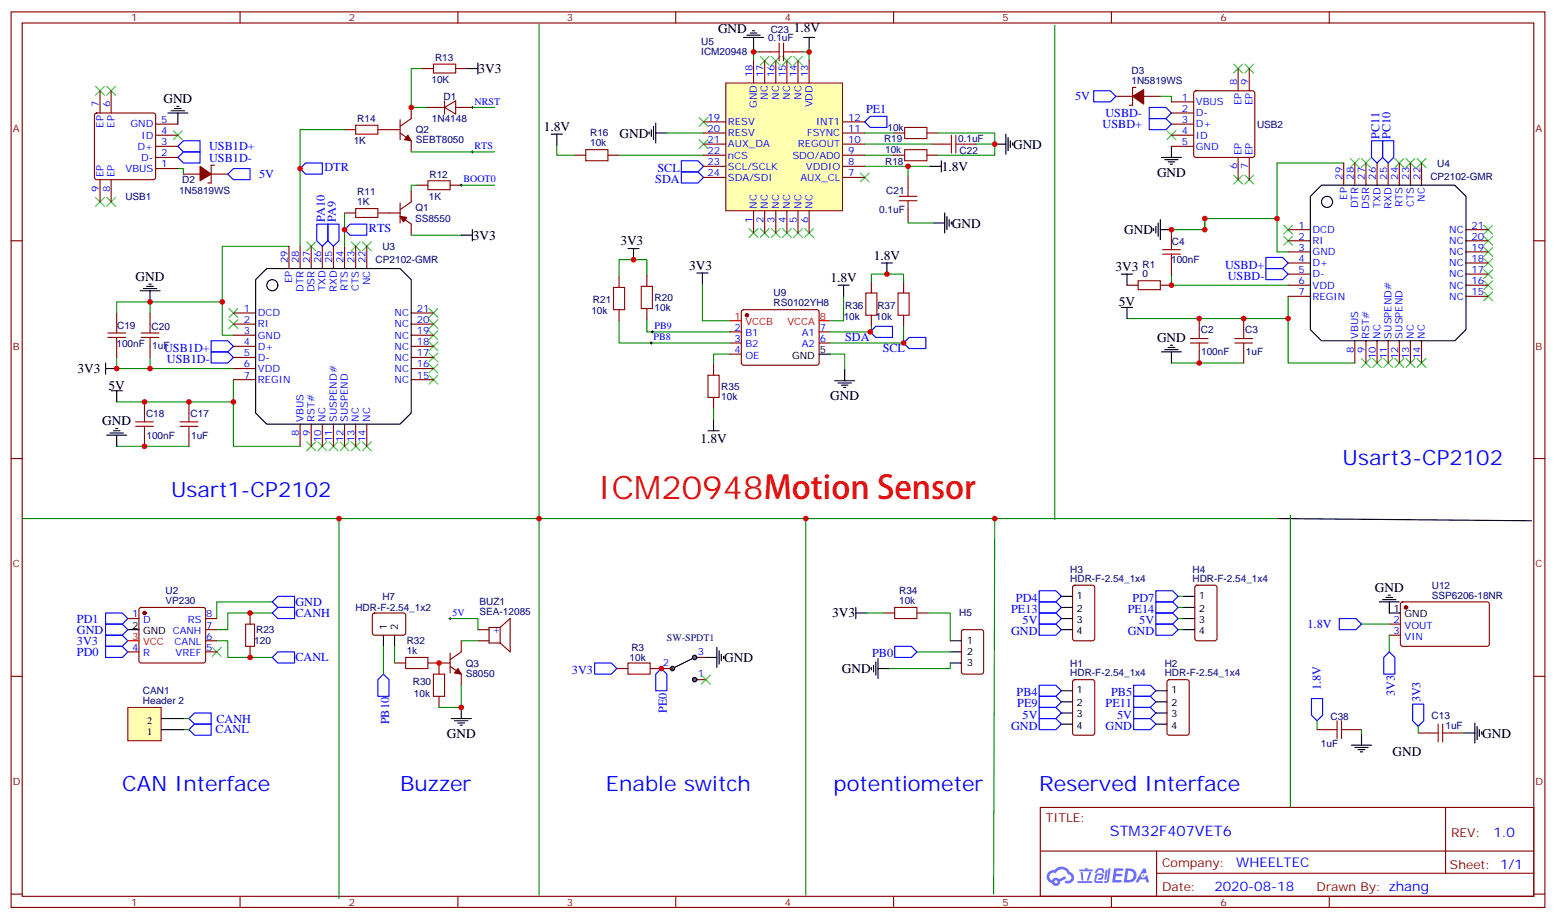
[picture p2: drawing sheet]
<svg xmlns="http://www.w3.org/2000/svg" width="494mm" height="292mm" viewBox="0 0 494 292" stroke-linecap="round" stroke-linejoin="round" font-family="sans-serif">
<g fill="none" stroke="#870000" stroke-width=".35">
<path d="M3.5 3.8h486.9v284.3h-486.9zM7.1 7.3h479.7v277.3h-479.7zM76.2 3.8v3.5M145.3 3.8v3.5M214.5 3.8v3.5M283.6 3.8v3.5M352.8 3.8v3.5M421.9 3.8v3.5M3.5 76.4h3.6M486.8 76.4h3.6M3.5 145.6h3.6M486.8 145.6h3.6"/>
<path d="M3.5 214.7h3.6M486.8 214.7h3.6M330.2 256.4h156.6v28.2h-156.6zM458.8 256.4v20.9M330.2 270.2h156.5M367.1 277.3h119.6M367.1 270.2v14.1M3.5 283.9h3.6M76.2 284.6v3.5M145.3 284.6v3.5M214.5 284.6v3.5M283.6 284.6v3.5"/>
<path d="M352.8 284.6v3.5M421.9 284.6v3.5M486.8 283.9h3.6"/>
</g>
<g fill="#5487ff">
<path d="M353.6 275.7h2.6l.3 .2-.1 .5-2 .1-.1 .9h1.6l.4 .4-.4 .4h-1.7l-.2 1.2 1.8 .1 .2 .3-.2 .3-2.8 .1z"/>
<path d="M362.9 275.8h.7l.3 1.3-.6 .3a.74 .74 0 0 0-1.1 .3 .74 .74 0 0 0 .5 1 .74 .74 0 0 0 .9-.6l.5-.3 .6 2.3h-.8l-.2-.9h-1.9l-.5 .9h-.9z"/>
<path d="M351 276.1h.6l-.4 3a.31 .31 0 0 1-.4 .2 .31 .31 0 0 1-.2-.3z"/>
<path d="M351.9 275.7h.6l-.5 3.9a.89 .89 0 0 1-.7 .7 .89 .89 0 0 1-.9-.3l1-.4z"/>
<path d="M348.3 275.8l.6-.2 1.1 .1 .5 1.4-.5 .1-.3-1h-.9l-.7 1-.6-.1z"/>
<path d="M347.9 277.5l1.8-.2a1.04 1.04 0 0 1 .6 1.1 1.04 1.04 0 0 1-.9 .9h-.6a.29 .29 0 0 1-.3-.3 .29 .29 0 0 1 .3-.3h.7l.2-.8-1.5 .1-.3 1.7 1.9 .1a.29 .29 0 0 1 .3 .3 .29 .29 0 0 1-.3 .3l-2-.1-.4-.3 .2-2z"/>
<path d="M342 279.8h4.4a.3 .3 0 0 1 .3 .3 .3 .3 0 0 1-.3 .3h-4.3z"/>
<path d="M345.8 276.8l.6 .1a4 4 0 0 1-1.2 2.7l-.2-.2z"/>
<path d="M343 276.9h.6l.3 2.4-.3 .3-.3-.2z"/>
<path d="M342.6 276.1h1.9l.2-.6h.5l-.1 .6h1.5a.29 .29 0 0 1 .3 .3 .29 .29 0 0 1-.3 .2h-3.9z"/>
<path d="M357.3 275.7l-.6 4.5h1.4a2.27 2.27 0 0 0 2.7-2.3 2.27 2.27 0 0 0-2.7-2.2zM358.1 276.5a1.5 1.5 0 0 1 1.8 1.5 1.5 1.5 0 0 1-1.9 1.4h-.3z"/>
<path d="M332.9 276.9a2.09 2.09 0 0 0 1 3.5 1.37 1.37 0 0 0 1.5 .9 1.37 1.37 0 0 0 1.1-1.4l1.9-1-.4-.7-1.8 .9a1.4 1.4 0 0 0-2.3 .4 1.32 1.32 0 0 1-.7-1.8 1.32 1.32 0 0 1 2-.5 2.02 2.02 0 0 1 2-1.2 2.02 2.02 0 0 1 1.8 1.6 1.09 1.09 0 0 1 1 1.4 1.09 1.09 0 0 1-1.5 .7 .41 .41 0 0 0-.5 .3 .41 .41 0 0 0 .4 .5 1.89 1.89 0 0 0 2.4-1.2 1.89 1.89 0 0 0-1.2-2.4 2.98 2.98 0 0 0-5-.7l-1 .2zM334.7 280a.52 .52 0 0 1 1 0 .52 .52 0 0 1-1 0z"/>
<circle cx="362.9" cy="278" r=".28"/>
</g>
<g fill="none" stroke="#008700" stroke-width=".35">
<path d="M368.3 30.6h3.5v1.7M56.4 53.5h1.8v1.8M132.3 58.8h-1.8v1.8M426.5 51.8h-21.2v28.2h3.6M91.7 78.2h-21.1v28.2h3.5M130.5 74.7h15.9M382.4 69.4v3.5h-10.6M405.3 69.4h-22.9v3.5M47.6 95.8h-10.6v3.6M70.6 95.8h-23v3.6M371.8 87v3.6h37.1M408.9 94.1v7h-51.2"/>
<path d="M37 113.5v3.5h37.1M47.6 113.5v3.5M371.8 115.3h23M408.9 101.1v14.2h21.1M74.1 127.6v14.1h21.1M74.1 120.5v7.1h-37.1M37 141.7h23M86.4 194.6h-14.1v5.3h-3.5M86.4 191.1h-17.6v5.3M68.8 203.4h3.5v5.3h14.1M146.4 217.6v7h-7.1M58.2 231.7h1.8"/>
<path d="M58.2 228.1h1.8"/>
</g>
<g fill="none" stroke="#000" stroke-width=".35">
<path d="M53.3 35.9h6.3M54.3 35.2h4.3M55.4 34.5h2.1M56.1 33.8h.7M56.4 35.9v3.5M368.7 50h6.3M369.7 50.7h4.2M370.8 51.4h2.1M371.5 52.1h.7M371.8 46.5v3.5M419.5 58.8h42.3l3.5 3.5v42.4l-3.5 3.5h-42.3l-3.6-3.5v-42.4zM366.2 72.6v.7"/>
<path d="M366.9 71.9v2.1M367.6 70.8v4.2M368.3 72.9h3.5M368.3 69.7v6.4M44.4 92.3h6.4M45.5 91.6h4.2M46.6 90.9h2.1M47.3 90.2h.7M47.6 92.3v3.5M84.7 85.3h42.3l3.5 3.5v42.3l-3.5 3.6h-42.3l-3.6-3.6v-42.3zM356 87h3.5M356 97.6h3.5"/>
<path d="M357.7 87v3.6M357.7 97.6v3.5M33.5 117h3.5M33.5 115.3v3.5M368.7 111.7h6.3M369.7 111h4.2M370.8 110.3h2.1M371.5 109.6h.7M371.8 111.7v3.6M33.9 138.2h6.3M34.9 137.5h4.3M35.3 124.1h3.5"/>
<path d="M36 136.8h2.1M36.7 136.1h.7M37 124.1v3.5M37 138.2v3.5M40.6 199.9h3.5M220.5 208.7l-7.1 3.6M224 208.7h3.5M227.5 205.6v6.3M228.2 206.6v4.3M229 207.7v2.1M229.7 208.4v.7M143.2 228.1h6.4"/>
<path d="M144.3 228.8h4.2M145.3 229.6h2.2M146 230.3h.8M146.4 224.6v3.5"/>
<circle cx="421.2" cy="64.1" r="1.76"/>
<circle cx="86.4" cy="90.6" r="1.76"/>
</g>
<g fill="none" stroke="#3c3" stroke-width=".35">
<path d="M30.3 27.4l2.9 2.8M33.2 27.4l-2.9 2.8M33.9 27.4l2.8 2.8M36.7 27.4l-2.8 2.8M391.6 20.4l2.8 2.8M394.4 20.4l-2.8 2.8M395.1 20.4l2.8 2.8M397.9 20.4l-2.8 2.8M55 41.5l2.9 2.8M57.9 41.5l-2.9 2.8M370.4 41.5l2.8 2.8M373.2 41.5l-2.8 2.8"/>
<path d="M391.6 55.6l2.8 2.9M394.4 55.6l-2.8 2.9M395.1 55.6l2.8 2.9M397.9 55.6l-2.8 2.9M428.6 50.3l2.8 2.9M431.4 50.3l-2.8 2.9M432.2 50.3l2.8 2.9M435 50.3l-2.8 2.9M442.7 50.3l2.9 2.9M445.6 50.3l-2.9 2.9M446.3 50.3l2.8 2.9M449.1 50.3l-2.8 2.9"/>
<path d="M449.8 50.3l2.8 2.9M452.6 50.3l-2.8 2.9M30.3 62.7l2.9 2.8M33.2 62.7l-2.9 2.8M33.9 62.7l2.8 2.8M36.7 62.7l-2.8 2.8M97.4 76.8l2.8 2.8M100.2 76.8l-2.8 2.8M111.5 76.8l2.8 2.8M114.3 76.8l-2.8 2.8M115 76.8l2.8 2.8M117.8 76.8l-2.8 2.8"/>
<path d="M407.5 71.5l2.8 2.8M407.5 75l2.8 2.9M410.3 75l-2.8 2.9M410.3 71.5l-2.8 2.8M471 78.6l2.8 2.8M471 71.5l2.8 2.8M471 75l2.8 2.9M473.8 75l-2.8 2.9M473.8 78.6l-2.8 2.8M473.8 71.5l-2.8 2.8M72.7 98l2.8 2.8M75.5 98l-2.8 2.8"/>
<path d="M136.2 98l2.8 2.8M139 98l-2.8 2.8M471 92.7l2.8 2.8M471 89.1l2.8 2.9M471 85.6l2.8 2.8M471 82.1l2.8 2.8M473.8 82.1l-2.8 2.8M473.8 92.7l-2.8 2.8M473.8 89.1l-2.8 2.9M473.8 85.6l-2.8 2.8M72.7 101.5l2.8 2.8M75.5 101.5l-2.8 2.8"/>
<path d="M136.2 119.1l2.8 2.9M136.2 115.6l2.8 2.8M136.2 112.1l2.8 2.8M136.2 108.5l2.8 2.9M136.2 105l2.8 2.8M136.2 101.5l2.8 2.8M139 108.5l-2.8 2.9M139 119.1l-2.8 2.9M139 115.6l-2.8 2.8M139 112.1l-2.8 2.8M139 105l-2.8 2.8M139 101.5l-2.8 2.8"/>
<path d="M432.2 113.8l2.8 2.9M435 113.8l-2.8 2.9M435.7 113.8l2.8 2.9M438.5 113.8l-2.8 2.9M439.2 113.8l2.8 2.9M442 113.8l-2.8 2.9M442.7 113.8l2.9 2.9M445.6 113.8l-2.9 2.9M446.3 113.8l2.8 2.9M449.1 113.8l-2.8 2.9M449.8 113.8l2.8 2.9M452.6 113.8l-2.8 2.9"/>
<path d="M97.4 140.3l2.8 2.8M100.2 140.3l-2.8 2.8M100.9 140.3l2.8 2.8M103.7 140.3l-2.8 2.8M104.4 140.3l2.8 2.8M107.2 140.3l-2.8 2.8M107.9 140.3l2.9 2.8M110.8 140.3l-2.9 2.8M111.5 140.3l2.8 2.8M114.3 140.3l-2.8 2.8M115 140.3l2.8 2.8M117.8 140.3l-2.8 2.8"/>
<path d="M67.4 205.6l2.8 2.8M70.2 205.6l-2.8 2.8"/>
</g>
<g fill="none" stroke="#00f" stroke-width=".35">
<path d="M347.1 28.8h5.3l1.8 1.8-1.8 1.7h-5.3zM364.8 34.1h5.3l1.7 1.8-1.7 1.7h-5.3zM364.8 37.6h5.3l1.7 1.8-1.7 1.8h-5.3zM56.4 50l1.8-1.8h5.3v3.6h-5.3zM56.4 46.5l1.8-1.8h5.3v3.5h-5.3zM72.3 55.3l1.8-1.8h5.3v3.5h-5.3zM100.5 71.2h3.6v5.2l-1.8 1.8-1.8-1.8zM104.1 71.2h3.5v5.2l-1.8 1.8-1.7-1.8zM401.8 85.3h5.3l1.8 1.7-1.8 1.8h-5.3zM401.8 81.7h5.3l1.8 1.8-1.8 1.8h-5.3zM67 111.7h5.3l1.8 1.8-1.8 1.8h-5.3zM67 108.2h5.3l1.8 1.8-1.8 1.7h-5.3z"/>
<path d="M33.5 198.2h5.3l1.8 1.7-1.8 1.8h-5.3zM33.5 194.6h5.3l1.8 1.8-1.8 1.8h-5.3zM86.4 194.6l1.8-1.7h5.3v3.5h-5.3zM86.4 191.1l1.8-1.8h5.3v3.6h-5.3zM33.5 201.7h5.3l1.8 1.7-1.8 1.8h-5.3zM33.5 205.2h5.3l1.8 1.8-1.8 1.7h-5.3zM86.4 208.7l1.8-1.7h5.3v3.5h-5.3zM121.7 214l1.8 1.8v5.3h-3.6v-5.3zM188.7 210.5h5.3l1.8 1.8-1.8 1.7h-5.3zM209.9 212.3l1.8 1.7v5.3h-3.6v-5.3zM60 228.1l1.7-1.7h5.3v3.5h-5.3zM60 231.7l1.7-1.8h5.3v3.5h-5.3z"/>
</g>
<g fill="none" stroke="#a10000" stroke-width=".35">
<path d="M135.8 57.4h7.1v2.8h-7.1zM112.9 66.2h7v2.8h-7zM369 79.3h5.6M371.8 76.4v2.9M361.2 89.1h7.1v2.9h-7.1zM369 80.7h5.6M371.8 80.7v2.8M34.2 107.1h5.7M34.2 105.7h5.7M37 102.9v2.8M37 107.1v2.9M44.8 107.1h5.6"/>
<path d="M44.8 105.7h5.6M47.6 102.9v2.8M47.6 107.1v2.9M377.8 108.9h5.7M377.8 107.5h5.7M380.6 104.7v2.8M380.6 108.9v2.8M391.9 108.9h5.7M391.9 107.5h5.7M394.8 104.7v2.8M394.8 108.9v2.8M43 135.4h5.7"/>
<path d="M43 133.9h5.7M45.9 131.1v2.8M45.9 135.4v2.8M57.1 135.4h5.7M57.1 133.9h5.7M60 131.1v2.8M60 135.4v2.8M78 198.2h2.8v7h-2.8zM128.8 208.7h7v3.6h-7zM137.6 214h3.5v7.1h-3.5zM199.3 210.5h7.1v3.5h-7.1z"/>
</g>
<g fill="none" stroke="#870000" stroke-width=".35">
<path d="M30.2 36.1l.5-.2h18l.5 .2 .2 .5v19.7l-.2 .5-.5 .2h-18l-.5-.2-.2-.5v-19.7zM31.7 28.8v7.1M35.3 28.8v7.1M49.4 39.4h7M354.2 30.6h5.3M360.5 27.8h-1v5.6h-1.1M363 30.6h5.3M371.8 39.4h7.1M371.8 32.3h7.1M371.8 35.9h7.1M379.1 29l.5-.2h18l.5 .2 .2 .5v19.8l-.2 .5-.5 .2h-18l-.5-.2-.2-.5v-19.8zM393 21.8v7"/>
<path d="M396.5 21.8v7M31.7 57v7.1M35.3 57v7.1M49.4 53.5h7M49.4 50h7M49.4 46.5h7M49.4 42.9h7M58.2 55.3h5.3M67 55.3h5.3M68.1 52.5h-1.1v5.6h-1M132.3 58.8h3.5M142.9 58.8h3.5"/>
<path d="M371.8 46.5h7.1M371.8 42.9h7.1M393 50v7M396.5 50v7M426.5 51.8v7M430 51.8v7M433.6 51.8v7M437.1 51.8v7M440.6 51.8v7M444.1 51.8v7M447.7 51.8v7M451.2 51.8v7"/>
<path d="M91.7 78.2v7.1M95.2 78.2v7.1M98.8 78.2v7.1M102.3 78.2v7.1M105.8 78.2v7.1M109.4 78.2v7.1M109.4 67.6h3.5M112.9 78.2v7.1M116.4 78.2v7.1M119.9 67.6h7.1M127 68.7l3.5 2.5v3.5M127 64.5v6.3"/>
<path d="M130.5 60.6v3.5l-3.5 2.5M371.8 72.9v3.5M408.9 72.9h7M408.9 76.4h7M408.9 80h7M465.3 72.9h7.1M465.3 76.4h7.1M465.3 80h7.1M37 99.4v3.5M47.6 99.4v3.5M74.1 99.4h7M130.5 99.4h7.1"/>
<path d="M357.7 90.6h3.5M368.3 90.6h3.5M371.8 83.5v3.5M408.9 90.6h7M408.9 83.5h7M408.9 87h7M408.9 94.1h7M465.3 90.6h7.1M465.3 83.5h7.1M465.3 87h7.1M465.3 94.1h7.1M37 110v3.5"/>
<path d="M47.6 110v3.5M74.1 102.9h7M74.1 106.4h7M74.1 110h7M74.1 113.5h7M74.1 117h7M130.5 102.9h7.1M130.5 106.4h7.1M130.5 110h7.1M130.5 113.5h7.1M130.5 117h7.1M380.6 101.1v3.6"/>
<path d="M380.6 111.7v3.6M394.8 101.1v3.6M394.8 111.7v3.6M430 108.2v7.1M433.6 108.2v7.1M437.1 108.2v7.1M440.6 108.2v7.1M444.1 108.2v7.1M447.7 108.2v7.1M451.2 108.2v7.1M45.9 127.6v3.5M45.9 138.2v3.5"/>
<path d="M60 127.6v3.5M60 138.2v3.5M74.1 120.5h7M95.2 134.7v7M98.8 134.7v7M102.3 134.7v7M105.8 134.7v7M109.4 134.7v7M112.9 134.7v7M116.4 134.7v7M130.5 120.5h7.1M40.6 196.4h3.5"/>
<path d="M44.3 193.1l.5-.2h19.8l.5 .2 .2 .5v16.2l-.3 .5-.4 .2h-19.8l-.5-.2-.2-.5v-16.2zM65.3 196.4h3.5M65.3 199.9h3.5M79.4 194.6v3.6M151.7 199.9h3.5M158.7 199.2l3.2-2.8v10.6l-3.2-2.8M158.7 199.2v5M158.7 199.2h-3.5v5h3.5M40.6 207h3.5M65.3 207h3.5M65.3 203.4h3.5M79.4 205.2v3.5"/>
<path d="M125.2 210.5h3.6M135.8 210.5h7.1M139.3 210.5v3.5M142.9 211.6l3.5 2.4v3.6M142.9 207.3v6.4M146.4 203.4v3.6l-3.5 2.4M151.7 203.4h3.5M195.8 212.3h3.5M206.4 212.3h3.5M220.5 208.7h3.5M220.5 215.8h3.5M139.3 221.1v3.5"/>
</g>
<g fill="#870000" stroke="#870000" stroke-width=".35">
<path d="M127 68.7l2.1 .3-1 1.4z"/>
<path d="M63.5 52.8l3.5 2.5-3.5 2.1z"/>
<path d="M359.5 30.6l3.5-2.1v4.6z"/>
<path d="M145.3 212.3l1.1 1.7-2.1-.3z"/>
<circle cx="45.9" cy="194.6" r=".53"/>
</g>
<path d="M146 58.8h.8M146.4 58.5v.7M142.5 196.4h.7M142.9 196v.7" fill="none" stroke="#000" stroke-width=".32"/>
<path d="M40.6 203.4h3.5" fill="none" stroke="#f00" stroke-width=".35"/>
<g fill="#666" stroke="#000" stroke-width=".35">
<circle cx="220.5" cy="208.7" r=".71"/>
<circle cx="220.5" cy="215.8" r=".71"/>
<circle cx="213.4" cy="212.3" r=".71"/>
</g>
<g fill="none" stroke="#870000" stroke-width=".35">
<path d="M127 38v6.3M130.5 34.1v3.5l-3.5 2.5M134.1 21.8h3.5M135.8 34.1h5.3M141.1 32v4.2M141.1 34.1l3.5-2.1v4.2zM144.6 21.8h3.6M144.6 34.1h5.3M109.4 41.2h3.5M119.9 41.2h7.1M127 42.2l3.5 2.5v3.5M118.4 194.8l.5-.2 9.4 .1 .5 .6-.1 6-.6 .4-9.5-.1-.4-.6v-5.7z"/>
<path d="M340.7 186l.4-.2h5.7l.6 .4 .1 16.5-.5 .7h-5.9l-.6-.4-.1-16.5zM379.5 186l.4-.2h5.7l.6 .4 .1 16.5-.5 .7h-5.9l-.6-.4-.1-16.5zM209.9 212.3h3.5M305.4 200.1l.5-.2h5.6l.7 .5v12.9l-.5 .7h-5.8l-.7-.4v-13zM340.7 216l.4-.2h5.7l.6 .4 .1 16.5-.5 .7h-5.9l-.6-.4-.1-16.5zM370.7 216l.4-.2h5.7l.6 .4 .1 16.5-.5 .7h-5.9l-.6-.4-.1-16.5z"/>
</g>
<path d="M222.6 214.4l2.8 2.8M225.4 214.4l-2.8 2.8" fill="none" stroke="#3c3" stroke-width=".35"/>
<g fill="none" stroke="#00f" stroke-width=".35">
<path d="M95.2 53.5l1.8-1.7h5.3v3.5h-5.3zM435.3 44.7h3.6v5.3l-1.8 1.8-1.8-1.8zM438.9 44.7h3.5v5.3l-1.8 1.8-1.7-1.8zM109.4 72.9l1.7-1.7h5.3v3.5h-5.3zM329.8 191.1h5.3l1.8 1.8-1.8 1.7h-5.3zM329.8 187.6h5.3l1.8 1.7-1.8 1.8h-5.3zM329.8 194.6h5.3l1.8 1.8-1.8 1.8h-5.3zM329.8 198.2h5.3l1.8 1.7-1.8 1.8h-5.3zM366.9 187.6h5.3l1.7 1.7-1.7 1.8h-5.3zM366.9 191.1h5.3l1.7 1.8-1.7 1.7h-5.3zM366.9 194.6h5.3l1.7 1.8-1.7 1.8h-5.3zM366.9 198.2h5.3l1.7 1.7-1.7 1.8h-5.3z"/>
<path d="M284 205.2h5.3l1.7 1.8-1.7 1.7h-5.3zM329.8 217.6h5.3l1.8 1.7-1.8 1.8h-5.3zM359.8 217.6h5.3l1.8 1.7-1.8 1.8h-5.3zM329.8 221.1h5.3l1.8 1.7-1.8 1.8h-5.3zM329.8 224.6h5.3l1.8 1.8-1.8 1.7h-5.3zM329.8 228.1h5.3l1.8 1.8-1.8 1.8h-5.3zM359.8 221.1h5.3l1.8 1.7-1.8 1.8h-5.3zM359.8 224.6h5.3l1.8 1.8-1.8 1.7h-5.3zM359.8 228.1h5.3l1.8 1.8-1.8 1.8h-5.3z"/>
</g>
<g fill="none" stroke="#000" stroke-width=".35">
<path d="M148.2 21.8h3.5M151.7 20v3.5M146.4 74.7h3.5M149.9 72.9v3.5M271.6 194.6h3.6M271.6 192.9v3.5M336.9 189.3h3.5M336.9 192.9h3.5M336.9 196.4h3.5M336.9 199.9h3.5M375.7 189.3h3.5M375.7 192.9h3.5"/>
<path d="M375.7 196.4h3.5M375.7 199.9h3.5M121.7 201.7v3.5M125.2 201.7v3.5M276.6 211.9v.7M277.3 211.2v2.1M278 210.1v4.3M278.7 212.3h3.5M278.7 209.1v6.3M301.6 210.5h3.6M301.6 203.4h3.6M301.6 207h3.6"/>
<path d="M336.9 219.3h3.5M366.9 219.3h3.5M336.9 222.8h3.5M336.9 226.4h3.5M336.9 229.9h3.5M366.9 222.8h3.5M366.9 226.4h3.5M366.9 229.9h3.5"/>
</g>
<path d="M134.1 21.8h-3.6v12.3h5.3M149.9 34.1h7.1M109.4 41.2h-14.2v37M130.5 48.2h26.5M146.4 58.8h10.6M109.4 67.6v10.6M142.9 196.4h8.8v3.5M373.9 199.9h1.8M373.9 196.4h1.8M373.9 192.9h1.8M373.9 189.3h1.8M146.4 203.4h5.3" fill="none" stroke="#008700" stroke-width=".35"/>
<path d="M112.9 39.8h7v2.8h-7zM137.6 20.4h7v2.8h-7z" fill="none" stroke="#a10000" stroke-width=".35"/>
<path d="M149.6 34.1h.7M149.9 33.8v.7M149.6 48.2h.7M149.9 47.9v.7" fill="none" stroke="#000" stroke-width=".32"/>
<path d="M129.5 42.9l1 1.8-2.1-.4z" fill="#870000" stroke="#870000" stroke-width=".35"/>
<path d="M40.6 224.6h10.6v10.6h-10.6z" fill="#ffffb0" stroke="#800000" stroke-width=".32"/>
<g fill="none" stroke="#000" stroke-width=".35">
<path d="M236 11.9h6.4M237.1 11.2h4.2M238.1 10.5h2.1M238.8 9.8h.7M239.2 11.9v3.5M255.1 11.9h3.5M256.8 11.9v3.5M208.1 39.1v6.3M175 42.6h3.5M176.7 42.6v3.5M206 41.9v.7M206.7 41.2v2.1"/>
<path d="M207.4 40.1v4.2M208.1 42.2h3.6M295.3 52.8h3.5M298.8 51v3.6M315.7 45.8h3.6M319.3 42.6v6.3M320 43.6v4.3M320.7 44.7v2.1M321.4 45.4v.7M199.3 78.9h3.5M201.1 78.9v3.5M296.3 70.8h3.6"/>
<path d="M299.9 67.6v6.4M300.6 68.7v4.2M301.3 69.7v2.2M302 70.4v.8M221.2 86.7h3.5M223 86.7v3.5M266 90.6h3.5M267.8 90.6v3.5M279.8 83.5h3.5M281.5 83.5v3.5M260 112.4h3.5M268.1 117.4v3.5"/>
<path d="M224.7 136.8h3.5M226.5 133.2v3.6M264.9 120.9h6.4M266 121.6h4.2M267.1 122.3h2.1M267.8 123h.7M405.7 164.6l80.4 .7M437.8 191.1h6.3M438.9 190.4h4.2M439.9 189.7h2.1M440.6 189h.7M441 191.1v3.5h3.5"/>
<path d="M51.2 231.7h7M51.2 228.1h7M429 236.6h6.3M430 237.3h4.3M431.1 238h2.1M431.8 238.7h.7M432.2 233.1v3.5M464.6 232.7h3.5M468.1 229.6v6.3M468.8 230.6v4.2M469.5 231.7v2.1M470.3 232.4v.7"/>
</g>
<g fill="none" stroke="#008700" stroke-width=".35">
<path d="M171.1 7.7v276.5M239.2 15.4v3.9M239.2 16.5h1.7M255.1 16.5h1.7M256.8 15.4v3.9M334.8 8v157M176.7 46.1v3.2h5.7M196.5 49.3h26.8M211.7 42.2h11.6M274.5 52.8h20.8M274.5 49.3h9.1M274.5 42.2h9.1"/>
<path d="M274.5 45.8h21.1M288.2 52.8v3.2M297.7 42.2h18v3.6h-6M315.7 45.8v3.5h-18M288.2 70.1v.7h8.1M205.3 87.4v-5h-8.8v5.3M223 90.2v11.6h8.8M267.8 94.1v7.7h-4.3M276.6 89.5v-2.5h10.2v2.5M196.5 101.8v7.1h35.3M205.3 101.5v3.9h26.5M231.8 112.4h-5.3v3.2"/>
<path d="M263.5 112.4h4.6v5M276.6 103.6v1.8h-13.1M286.8 103.6v5.3h-23.3M226.5 129.7v3.5M7.1 164.6h398.6M107.6 164.6v120.7M255.8 164.6v119.6M315.7 164.6l-.3 119.3M409.6 163.6v92.8M275.2 194.6h5.3M294.6 194.6h7v8.8M432.2 198.2h8.8"/>
<path d="M121.7 205.2v8.8M125.2 205.2v5.3M291 207h10.6M301.6 210.5v1.8h-19.4M441 201.7v5.3M418 228.8v2.9M432.2 231.7v1.4M450.1 230.6v2.1M464.3 232.7h.3"/>
</g>
<g fill="none" stroke="#a10000" stroke-width=".35">
<path d="M244.5 16.5h2.8M247.3 13.7v5.6M248.7 16.5h2.8M248.7 13.7v5.6M185.9 47.5h7.1v3.5h-7.1zM287.2 47.5h7v3.5h-7zM287.2 40.5h7v3.5h-7zM288.2 59.5v2.8M299.2 45.8h2.8M302 42.9v5.7M303.4 42.9v5.7M303.4 45.8h2.8"/>
<path d="M285.4 62.3h5.6M285.4 63.7h5.6M288.2 63.7v2.9M194.7 91.3h3.6v7h-3.6zM203.6 90.9h3.5v7.1h-3.5zM274.8 93h3.5v7.1h-3.5zM285 93h3.6v7.1h-3.6zM224.7 119.1h3.5v7.1h-3.5zM284 192.9h7v3.5h-7zM421.6 231.7h2.8M424.4 228.8v5.7M425.8 228.8v5.7"/>
<path d="M425.8 231.7h2.8M453.7 232.7h2.8M456.5 229.9v5.6M457.9 229.9v5.6M457.9 232.7h2.8"/>
</g>
<g fill="none" stroke="#870000" stroke-width=".35">
<path d="M240.9 16.5h3.6M251.5 16.5h3.6M182.4 49.3h3.5M193 49.3h3.5M283.6 49.3h3.6M283.6 42.2h3.6M288.2 56v3.5M294.2 49.3h3.5M294.2 42.2h3.5M295.6 45.8h3.6M306.2 45.8h3.5M288.2 66.6v3.5"/>
<path d="M196.5 87.7v3.6M196.5 98.3v3.5M205.3 87.4v3.5M205.3 98v3.5M235.5 98.5l.5-.2h23.3l.5 .2 .2 .5-.1 16.5-.6 .5-23.6-.1-.4-.6v-16.3zM276.6 89.5v3.5M286.8 89.5v3.5M226.5 115.6v3.5M231.8 105.4h3.5M231.8 108.9h3.5M231.8 112.4h3.5M260 105.4h3.5"/>
<path d="M260 108.9h3.5M276.6 100.1v3.5M286.8 100.1v3.5M226.5 126.2v3.5M280.5 194.6h3.5M291 194.6h3.6M441 198.2h3.5M444.7 191.3l.5-.2 27.1 .1 .4 .6v13l-.7 .4-27.1-.1-.4-.6v-12.7zM441 201.7h3.5M418 231.7h3.6M428.6 231.7h3.6M450.1 232.7h3.6"/>
<path d="M460.7 232.7h3.6"/>
</g>
<path d="M274.5 38.7l1.7-1.8h5.3v3.6h-5.3zM216.3 51h5.2l1.8 1.8-1.8 1.8h-5.2zM216.3 54.6h5.2l1.8 1.7-1.8 1.8h-5.2zM276.2 105.4l1.8-1.8h5.3v3.5h-5.3zM286.8 108.9l1.8-1.8h5.3v3.6h-5.3zM425.1 196.4h5.3l1.8 1.8-1.8 1.7h-5.3zM439.2 208.7l1.8-1.7 1.7 1.7v5.3h-3.5zM416.3 221.8h3.5v5.3l-1.8 1.7-1.7-1.7zM448.4 223.6h3.5v5.2l-1.8 1.8-1.7-1.8z" fill="none" stroke="#00f" stroke-width=".35"/>
<g fill="none" stroke="#3c3" stroke-width=".35">
<path d="M241.3 17.9l2.8 2.8M244.1 17.9l-2.8 2.8M244.8 17.9l2.8 2.8M247.6 17.9l-2.8 2.8M248.4 17.9l2.8 2.8M251.2 17.9l-2.8 2.8M251.9 17.9l2.8 2.8M254.7 17.9l-2.8 2.8M221.9 37.3l2.8 2.8M224.7 37.3l-2.8 2.8M221.9 44.3l2.8 2.9M224.7 44.3l-2.8 2.9"/>
<path d="M273 54.9l2.9 2.8M275.9 54.9l-2.9 2.8M237.8 72.6l2.8 2.8M240.6 72.6l-2.8 2.8M241.3 72.6l2.8 2.8M244.1 72.6l-2.8 2.8M244.8 72.6l2.8 2.8M247.6 72.6l-2.8 2.8M248.4 72.6l2.8 2.8M251.2 72.6l-2.8 2.8M251.9 72.6l2.8 2.8M254.7 72.6l-2.8 2.8"/>
<path d="M255.4 72.6l2.8 2.8M258.2 72.6l-2.8 2.8"/>
</g>
<g fill="#870000" stroke="#870000" stroke-width=".35">
<circle cx="237.1" cy="100.1" r=".53"/>
<circle cx="446.3" cy="192.9" r=".53"/>
</g>
<path d="M231.8 101.8h3.5M260 101.8h3.5" fill="none" stroke="#f00" stroke-width=".35"/>
<path d="M206.4 108.9h.7M206.7 108.5v.8M206.7 105.4h.7M207.1 105v.7" fill="none" stroke="#000" stroke-width=".32"/>
<path d="M230.4 26.4h37v40.5h-37z" fill="#ffffb0" stroke="#800000" stroke-width=".32"/>
<g fill="none" stroke="#870000" stroke-width=".35">
<path d="M239.2 19.3v7.1M242.7 19.3v7.1M246.2 19.3v7.1M249.8 19.3v7.1M253.3 19.3v7.1M256.8 19.3v7.1M223.3 38.7h7.1M267.4 38.7h7.1M223.3 56.3h7.1M223.3 52.8h7.1M223.3 49.3h7.1M223.3 45.8h7.1"/>
<path d="M223.3 42.2h7.1M267.4 56.3h7.1M267.4 52.8h7.1M267.4 49.3h7.1M267.4 45.8h7.1M267.4 42.2h7.1M239.2 66.9v7.1M242.7 66.9v7.1M246.2 66.9v7.1M249.8 66.9v7.1M253.3 66.9v7.1M256.8 66.9v7.1"/>
</g>
<g fill="#c00">
<circle cx="109.4" cy="72.9" r=".88"/>
<circle cx="209.9" cy="212.3" r=".88"/>
<circle cx="394.8" cy="101.1" r=".88"/>
<circle cx="408.9" cy="101.1" r=".88"/>
<circle cx="380.6" cy="101.1" r=".88"/>
<circle cx="380.6" cy="115.3" r=".88"/>
<circle cx="60" cy="127.6" r=".88"/>
<circle cx="74.1" cy="127.6" r=".88"/>
<circle cx="37" cy="117" r=".88"/>
<circle cx="47.6" cy="95.8" r=".88"/>
<circle cx="70.6" cy="95.8" r=".88"/>
<circle cx="47.6" cy="117" r=".88"/>
<circle cx="45.9" cy="127.6" r=".88"/>
<circle cx="45.9" cy="141.7" r=".88"/>
<circle cx="79.4" cy="208.7" r=".88"/>
<circle cx="79.4" cy="194.6" r=".88"/>
<circle cx="139.3" cy="210.5" r=".88"/>
<circle cx="146.4" cy="224.6" r=".88"/>
<circle cx="130.5" cy="34.1" r=".88"/>
<circle cx="95.3" cy="53.5" r=".88"/>
<circle cx="371.8" cy="90.6" r=".88"/>
<circle cx="382.4" cy="69.4" r=".88"/>
<circle cx="405.3" cy="69.4" r=".88"/>
<circle cx="382.4" cy="72.9" r=".88"/>
<circle cx="371.8" cy="72.9" r=".88"/>
<circle cx="255.8" cy="164.6" r=".88"/>
<circle cx="107.6" cy="164.6" r=".88"/>
<circle cx="171.1" cy="164.6" r=".88"/>
<circle cx="315.7" cy="164.6" r=".88"/>
<circle cx="315.7" cy="45.8" r=".88"/>
<circle cx="201.1" cy="82.4" r=".88"/>
<circle cx="288.2" cy="52.8" r=".88"/>
<circle cx="239.2" cy="16.5" r=".88"/>
<circle cx="256.8" cy="16.5" r=".88"/>
<circle cx="281.5" cy="87" r=".88"/>
<circle cx="286.8" cy="108.9" r=".88"/>
<circle cx="276.2" cy="105.4" r=".88"/>
</g>
<text font-size="10.2" fill="#f00" x="189.9" y="158.3">ICM20948Motion Sensor</text>
<g font-size="6.7" fill="#00f">
<text x="426.2" y="147.7">Usart3-CP2102</text>
<text x="54.3" y="157.9">Usart1-CP2102</text>
<text x="38.8" y="251.1">CAN Interface</text>
<text x="127" y="251.1">Buzzer</text>
<text x="192.3" y="251.1">Enable switch</text>
<text x="264.6" y="251.1">potentiometer</text>
<text x="329.8" y="251.1">Reserved Interface</text>
</g>
<text font-size="4.6" fill="#00f" x="352.3" y="265.4">STM32F407VET6</text>
<g font-size="4.2">
<text x="227.9" y="10.5">GND</text>
<text x="251.9" y="10.2">1.8V</text>
<text x="151.9" y="23.2">3V3</text>
<text x="51.9" y="32.7">GND</text>
<text x="172.6" y="41.5">1.8V</text>
<text x="196.7" y="43.7">GND</text>
<text x="321.6" y="47.2">GND</text>
<text x="299" y="54.2">1.8V</text>
<text x="367.2" y="56.1">GND</text>
<text x="150.1" y="76.1">3V3</text>
<text x="196.9" y="77.8">3V3</text>
<text x="302.2" y="72.2">GND</text>
<text x="356.8" y="74.4">GND</text>
<text x="277.3" y="82.4">1.8V</text>
<text x="43" y="89.1">GND</text>
<text x="218.8" y="85.6">3V3</text>
<text x="263.6" y="89.5">1.8V</text>
<text x="354.1" y="85.9">3V3</text>
<text x="355.1" y="97.3">5V</text>
<text x="367.2" y="108.5">GND</text>
<text x="24.6" y="118.5">3V3</text>
<text x="34.5" y="123.7">5V</text>
<text x="263.5" y="127">GND</text>
<text x="32.5" y="135">GND</text>
<text x="222.3" y="140.7">1.8V</text>
<text x="436.4" y="187.9">GND</text>
<text x="264.2" y="196">3V3</text>
<text x="229.8" y="210.2">GND</text>
<text x="267.2" y="213.7">GND</text>
<text x="141.8" y="234.3">GND</text>
<text x="470.4" y="234.2">GND</text>
<text x="442" y="240.2">GND</text>
</g>
<g font-size="4.2" fill="#00f">
<text x="474" y="265.6">1.0</text>
<text x="392.4" y="275.2">WHEELTEC</text>
<text x="385.5" y="283">2020-08-18</text>
</g>
<g font-size="3.9" fill="#00f">
<text x="274.9" y="35.7">PE1</text>
<text x="341.3" y="31.8">5V</text>
<text x="350" y="40.6">USBD+</text>
<text x="350.9" y="37.1">USBD-</text>
<text x="66.4" y="47.8">USB1D+</text>
<text x="437.9" y="44.2" transform="rotate(-90 437.9 44.2)">PC11</text>
<text x="441.4" y="44.2" transform="rotate(-90 441.4 44.2)">PC10</text>
<text x="66.4" y="51.3">USB1D-</text>
<text x="82.3" y="56.6">5V</text>
<text x="103" y="54.2">DTR</text>
<text x="208" y="58.1">SDA</text>
<text x="208.7" y="54.6">SCL</text>
<text x="103.1" y="70.6" transform="rotate(-90 103.1 70.6)">PA10</text>
<text x="106.6" y="70.6" transform="rotate(-90 106.6 70.6)">PA9</text>
<text x="117.1" y="73.6">RTS</text>
<text x="388.8" y="85.3">USBD+</text>
<text x="389.7" y="88.8">USBD-</text>
<text x="52.1" y="111.7">USB1D+</text>
<text x="268.2" y="108.4">SDA</text>
<text x="280.2" y="111.9">SCL</text>
<text x="53" y="115.3">USB1D-</text>
<text x="322.4" y="191.1">PD4</text>
<text x="359.5" y="191.1">PD7</text>
<text x="24.4" y="197.7">PD1</text>
<text x="93.8" y="195.9">CANH</text>
<text x="93.8" y="192.3">GND</text>
<text x="320.9" y="194.6">PE13</text>
<text x="358" y="194.6">PE14</text>
<text x="24.4" y="201.2">GND</text>
<text x="320.9" y="201.7">GND</text>
<text x="324.6" y="198.2">5V</text>
<text x="358" y="201.7">GND</text>
<text x="361.6" y="198.2">5V</text>
<text x="415" y="199.5">1.8V</text>
<text x="24.4" y="208.2">PD0</text>
<text x="24.4" y="204.7">3V3</text>
<text x="93.8" y="210">CANL</text>
<text x="276.8" y="208.7">PB0</text>
<text x="181.5" y="214">3V3</text>
<text x="322.7" y="221.1">PB4</text>
<text x="352.7" y="221.1">PB5</text>
<text x="419.2" y="219.2" transform="rotate(-90 419.2 219.2)">1.8V</text>
<text x="442.7" y="221" transform="rotate(-90 442.7 221)">3V3</text>
<text x="211.7" y="226.3" transform="rotate(-90 211.7 226.3)">PE0</text>
<text x="322.9" y="224.6">PE9</text>
<text x="350.9" y="224.6">PE11</text>
<text x="450.9" y="223" transform="rotate(-90 450.9 223)">3V3</text>
<text x="68.4" y="232.9">CANL</text>
<text x="68.7" y="229.4">CANH</text>
<text x="123.5" y="230" transform="rotate(-90 123.5 230)">PB10</text>
<text x="320.9" y="231.7">GND</text>
<text x="324.6" y="228.1">5V</text>
<text x="350.9" y="231.7">GND</text>
<text x="354.6" y="228.1">5V</text>
</g>
<g font-size="3.9" fill="#800">
<text x="332" y="260.9">TITLE:</text>
<text x="460.6" y="265.6">REV:</text>
<text x="368.9" y="275.1">Company:</text>
<text x="460.2" y="275.8">Sheet: 1/1</text>
<text x="368.9" y="282.8">Date:</text>
<text x="417.9" y="282.9">Drawn By: zhang</text>
</g>
<g font-size="3.2" fill="#800">
<text x="41.6" y="6.8">1</text>
<text x="110.8" y="6.8">2</text>
<text x="179.9" y="6.8">3</text>
<text x="249.1" y="6.8">4</text>
<text x="318.2" y="6.8">5</text>
<text x="387.3" y="6.8">6</text>
<text x="4.1" y="41.9">A</text>
<text x="487.4" y="41.9">A</text>
<text x="4.1" y="111">B</text>
<text x="487.4" y="111">B</text>
<text x="4.1" y="180.2">C</text>
<text x="487.4" y="180.2">C</text>
<text x="4.1" y="249.3">D</text>
<text x="487.4" y="249.3">D</text>
<text x="41.6" y="287.6">1</text>
<text x="110.8" y="287.6">2</text>
<text x="179.9" y="287.6">3</text>
<text x="249.1" y="287.6">4</text>
<text x="318.2" y="287.6">5</text>
<text x="387.3" y="287.6">6</text>
</g>
<g font-size="3.2" fill="#000080">
<text x="244.6" y="10.6">C23</text>
<text x="222.6" y="17.5">ICM20948</text>
<text x="222.6" y="14.4">U5</text>
<text x="243.8" y="13">0.1uF</text>
<text x="138.1" y="19.4">R13</text>
<text x="359.1" y="23.5">D3</text>
<text x="137" y="26.4">10K</text>
<text x="359.1" y="26.7">1N5819WS</text>
<text x="140.8" y="31.7">D1</text>
<text x="113.4" y="38.8">R14</text>
<text x="137.1" y="38.8">1N4148</text>
<text x="281.7" y="41.6">10k</text>
<text x="399" y="40.5">USB2</text>
<text x="112.3" y="45.8">1K</text>
<text x="131.9" y="45.5">SEBT8050</text>
<text x="131.9" y="42.3">Q2</text>
<text x="187.3" y="46.5">10k</text>
<text x="187.3" y="43.3">R16</text>
<text x="280.6" y="45.1">R19</text>
<text x="304.1" y="45.1">0.1uF</text>
<text x="281" y="48.7">10k</text>
<text x="281" y="52.5">R18</text>
<text x="304.6" y="49.1">C22</text>
<text x="456.2" y="52.9">U4</text>
<text x="57.9" y="58.2">D2</text>
<text x="136.3" y="56.5">R12</text>
<text x="454" y="57">CP2102-GMR</text>
<text x="39.8" y="63.5">USB1</text>
<text x="56.8" y="61.7">1N5819WS</text>
<text x="113.4" y="65.2">1K</text>
<text x="113.4" y="62">R11</text>
<text x="136.1" y="63.5">1K</text>
<text x="281.3" y="61.7">C21</text>
<text x="131.7" y="70.5">SS8550</text>
<text x="131.9" y="67">Q1</text>
<text x="279.1" y="67.7">0.1uF</text>
<text x="372" y="77.9">C4</text>
<text x="119.2" y="83.5">CP2102-GMR</text>
<text x="121.4" y="79.4">U3</text>
<text x="371.7" y="83.6">100nF</text>
<text x="362.7" y="88.1">0</text>
<text x="362.7" y="85">R1</text>
<text x="207.8" y="95.6">R20</text>
<text x="245.5" y="93.9">U9</text>
<text x="187.7" y="99.8">10k</text>
<text x="188.2" y="96.3">R21</text>
<text x="207.8" y="98.7">10k</text>
<text x="245.5" y="97.1">RS0102YH8</text>
<text x="267.8" y="101.6">10k</text>
<text x="268.3" y="98">R36</text>
<text x="278" y="101.6">10k</text>
<text x="278.5" y="98">R37</text>
<text x="37.2" y="104.4">C19</text>
<text x="48.1" y="104.7">C20</text>
<text x="381.2" y="105.8">C2</text>
<text x="395.3" y="105.8">C3</text>
<text x="37" y="110">100nF</text>
<text x="48.3" y="110.7">1uF</text>
<text x="381.3" y="112.8">100nF</text>
<text x="395.5" y="112.8">1uF</text>
<text x="229" y="123.8">R35</text>
<text x="229" y="127">10k</text>
<text x="46.4" y="132.2">C18</text>
<text x="60.5" y="132.2">C17</text>
<text x="46.5" y="139.3">100nF</text>
<text x="60.7" y="139.3">1uF</text>
<text x="339.7" y="184.7">HDR-F-2.54_1x4</text>
<text x="339.7" y="181.8">H3</text>
<text x="378.5" y="184.7">HDR-F-2.54_1x4</text>
<text x="378.5" y="181.8">H4</text>
<text x="52.5" y="191.7">VP230</text>
<text x="52.5" y="188.6">U2</text>
<text x="121.4" y="190.4">H7</text>
<text x="285.4" y="191.8">10k</text>
<text x="285.4" y="188.6">R34</text>
<text x="454.5" y="190">SSP6206-18NR</text>
<text x="454.5" y="186.9">U12</text>
<text x="112.8" y="194">HDR-F-2.54_1x2</text>
<text x="152.2" y="195.3">SEA-12085</text>
<text x="152.2" y="192.1">BUZ1</text>
<text x="304.5" y="195.7">H5</text>
<text x="81.3" y="201.1">R23</text>
<text x="211.7" y="203.4">SW-SPDT1</text>
<text x="80.7" y="204.6">120</text>
<text x="129.1" y="207.7">1k</text>
<text x="129.1" y="204.6">R32</text>
<text x="199.8" y="209.9">10k</text>
<text x="200.4" y="206.7">R3</text>
<text x="147.8" y="214.8">S8050</text>
<text x="147.8" y="211.7">Q3</text>
<text x="339.7" y="214.7">HDR-F-2.54_1x4</text>
<text x="339.7" y="211.8">H1</text>
<text x="369.7" y="214.7">HDR-F-2.54_1x4</text>
<text x="369.7" y="211.8">H2</text>
<text x="45.4" y="220.4">CAN1</text>
<text x="131" y="217.6">R30</text>
<text x="131.4" y="221.2">10k</text>
<text x="45.4" y="223.6">Header 2</text>
<text x="422.3" y="228.5">C38</text>
<text x="454.4" y="228.2">C13</text>
<text x="458.8" y="231.4">1uF</text>
<text x="419.3" y="237">1uF</text>
</g>
<g font-size="3.2" fill="#00f">
<text x="238.8" y="24.6" transform="rotate(-90 238.8 24.6)">18</text>
<text x="242.4" y="24.6" transform="rotate(-90 242.4 24.6)">17</text>
<text x="245.9" y="24.6" transform="rotate(-90 245.9 24.6)">16</text>
<text x="249.4" y="24.6" transform="rotate(-90 249.4 24.6)">15</text>
<text x="252.9" y="24.6" transform="rotate(-90 252.9 24.6)">14</text>
<text x="256.5" y="24.6" transform="rotate(-90 256.5 24.6)">13</text>
<text x="392.6" y="27.1" transform="rotate(-90 392.6 27.1)">8</text>
<text x="396.2" y="27.1" transform="rotate(-90 396.2 27.1)">9</text>
<text x="31.4" y="34.1" transform="rotate(-90 31.4 34.1)">7</text>
<text x="34.9" y="34.1" transform="rotate(-90 34.9 34.1)">6</text>
<text x="150.6" y="33.2">NRST</text>
<text x="240.2" y="34.3" transform="rotate(-90 240.2 34.3)">GND</text>
<text x="243.8" y="31.6" transform="rotate(-90 243.8 31.6)">NC</text>
<text x="247.3" y="31.6" transform="rotate(-90 247.3 31.6)">NC</text>
<text x="250.8" y="31.6" transform="rotate(-90 250.8 31.6)">NC</text>
<text x="254.4" y="31.6" transform="rotate(-90 254.4 31.6)">NC</text>
<text x="257.9" y="34.1" transform="rotate(-90 257.9 34.1)">VDD</text>
<text x="375.1" y="32">1</text>
<text x="375.1" y="35.5">2</text>
<text x="379.6" y="33.4">VBUS</text>
<text x="394.1" y="33.5" transform="rotate(-90 394.1 33.5)">EP</text>
<text x="397.6" y="33.5" transform="rotate(-90 397.6 33.5)">EP</text>
<text x="32.8" y="40.5" transform="rotate(-90 32.8 40.5)">EP</text>
<text x="36.3" y="40.5" transform="rotate(-90 36.3 40.5)">EP</text>
<text x="41.4" y="40.5">GND</text>
<text x="51.2" y="39.1">5</text>
<text x="224.6" y="38.3">19</text>
<text x="224.6" y="41.9">20</text>
<text x="231.1" y="39.8">RESV</text>
<text x="259" y="39.8">INT1</text>
<text x="269.2" y="41.9">11</text>
<text x="269.2" y="38.3">12</text>
<text x="375.1" y="39.1">3</text>
<text x="379.6" y="36.9">D-</text>
<text x="379.6" y="40.5">D+</text>
<text x="43.6" y="47.5">D+</text>
<text x="44.9" y="44">ID</text>
<text x="51.2" y="46.1">3</text>
<text x="51.2" y="42.6">4</text>
<text x="150.6" y="47.3">RTS</text>
<text x="224.6" y="45.4">21</text>
<text x="231.1" y="43.3">RESV</text>
<text x="231.1" y="46.8">AUX_DA</text>
<text x="253.3" y="46.8">REGOUT</text>
<text x="256.2" y="43.3">FSYNC</text>
<text x="269.2" y="45.4">10</text>
<text x="375.1" y="42.6">4</text>
<text x="375.1" y="46.1">5</text>
<text x="379.6" y="44">ID</text>
<text x="379.6" y="47.5">GND</text>
<text x="44.8" y="51">D-</text>
<text x="51.2" y="53.2">1</text>
<text x="51.2" y="49.6">2</text>
<text x="224.6" y="48.9">22</text>
<text x="224.6" y="52.5">23</text>
<text x="231.1" y="50.3">nCS</text>
<text x="231.1" y="53.9">SCL/SCLK</text>
<text x="251.5" y="50.3">SDO/AD0</text>
<text x="255.8" y="53.9">VDDIO</text>
<text x="269.2" y="52.5">8</text>
<text x="269.2" y="48.9">9</text>
<text x="392.6" y="53.8" transform="rotate(-90 392.6 53.8)">6</text>
<text x="394.1" y="49.3" transform="rotate(-90 394.1 49.3)">EP</text>
<text x="396.2" y="53.8" transform="rotate(-90 396.2 53.8)">7</text>
<text x="397.6" y="49.3" transform="rotate(-90 397.6 49.3)">EP</text>
<text x="32.8" y="56.3" transform="rotate(-90 32.8 56.3)">EP</text>
<text x="36.3" y="56.3" transform="rotate(-90 36.3 56.3)">EP</text>
<text x="39.8" y="54.6">VBUS</text>
<text x="147.1" y="57.9">BOOT0</text>
<text x="224.6" y="56">24</text>
<text x="231.1" y="57.4">SDA/SDI</text>
<text x="254" y="57.4">AUX_CL</text>
<text x="269.2" y="56">7</text>
<text x="426.2" y="57" transform="rotate(-90 426.2 57)">29</text>
<text x="429.7" y="57" transform="rotate(-90 429.7 57)">28</text>
<text x="433.2" y="57" transform="rotate(-90 433.2 57)">27</text>
<text x="436.7" y="57" transform="rotate(-90 436.7 57)">26</text>
<text x="440.3" y="57" transform="rotate(-90 440.3 57)">25</text>
<text x="443.8" y="57" transform="rotate(-90 443.8 57)">24</text>
<text x="447.3" y="57" transform="rotate(-90 447.3 57)">23</text>
<text x="450.8" y="57" transform="rotate(-90 450.8 57)">22</text>
<text x="31.4" y="60.8" transform="rotate(-90 31.4 60.8)">9</text>
<text x="34.9" y="60.8" transform="rotate(-90 34.9 60.8)">8</text>
<text x="427.6" y="63.4" transform="rotate(-90 427.6 63.4)">EP</text>
<text x="445.2" y="65.8" transform="rotate(-90 445.2 65.8)">RTS</text>
<text x="448.7" y="65.9" transform="rotate(-90 448.7 65.9)">CTS</text>
<text x="452.3" y="64.1" transform="rotate(-90 452.3 64.1)">NC</text>
<text x="238.8" y="70.7" transform="rotate(-90 238.8 70.7)">1</text>
<text x="240.2" y="66.2" transform="rotate(-90 240.2 66.2)">NC</text>
<text x="242.4" y="70.7" transform="rotate(-90 242.4 70.7)">2</text>
<text x="243.8" y="66.2" transform="rotate(-90 243.8 66.2)">NC</text>
<text x="245.9" y="70.7" transform="rotate(-90 245.9 70.7)">3</text>
<text x="247.3" y="66.2" transform="rotate(-90 247.3 66.2)">NC</text>
<text x="249.4" y="70.7" transform="rotate(-90 249.4 70.7)">4</text>
<text x="250.8" y="66.2" transform="rotate(-90 250.8 66.2)">NC</text>
<text x="252.9" y="70.7" transform="rotate(-90 252.9 70.7)">5</text>
<text x="254.4" y="66.2" transform="rotate(-90 254.4 66.2)">NC</text>
<text x="256.5" y="70.7" transform="rotate(-90 256.5 70.7)">6</text>
<text x="257.9" y="66.2" transform="rotate(-90 257.9 66.2)">NC</text>
<text x="431.1" y="66.1" transform="rotate(-90 431.1 66.1)">DTR</text>
<text x="434.6" y="66.3" transform="rotate(-90 434.6 66.3)">DSR</text>
<text x="438.1" y="66.1" transform="rotate(-90 438.1 66.1)">TXD</text>
<text x="441.7" y="66.3" transform="rotate(-90 441.7 66.3)">RXD</text>
<text x="412.1" y="72.6">1</text>
<text x="412.1" y="76.1">2</text>
<text x="416.6" y="74">DCD</text>
<text x="416.6" y="77.5">RI</text>
<text x="460" y="77.5">NC</text>
<text x="460" y="74">NC</text>
<text x="467.1" y="76.1">20</text>
<text x="467.1" y="72.6">21</text>
<text x="91.4" y="83.5" transform="rotate(-90 91.4 83.5)">29</text>
<text x="94.9" y="83.5" transform="rotate(-90 94.9 83.5)">28</text>
<text x="98.4" y="83.5" transform="rotate(-90 98.4 83.5)">27</text>
<text x="102" y="83.5" transform="rotate(-90 102 83.5)">26</text>
<text x="105.5" y="83.5" transform="rotate(-90 105.5 83.5)">25</text>
<text x="109" y="83.5" transform="rotate(-90 109 83.5)">24</text>
<text x="112.5" y="83.5" transform="rotate(-90 112.5 83.5)">23</text>
<text x="116.1" y="83.5" transform="rotate(-90 116.1 83.5)">22</text>
<text x="412.1" y="79.6">3</text>
<text x="412.1" y="83.1">4</text>
<text x="416.6" y="81">GND</text>
<text x="460" y="81">NC</text>
<text x="467.1" y="83.1">18</text>
<text x="467.1" y="79.6">19</text>
<text x="92.8" y="89.9" transform="rotate(-90 92.8 89.9)">EP</text>
<text x="412.1" y="86.7">5</text>
<text x="416.6" y="84.6">D+</text>
<text x="416.6" y="88.1">D-</text>
<text x="460" y="88.1">NC</text>
<text x="460" y="84.6">NC</text>
<text x="467.1" y="86.7">17</text>
<text x="96.3" y="92.6" transform="rotate(-90 96.3 92.6)">DTR</text>
<text x="99.8" y="92.8" transform="rotate(-90 99.8 92.8)">DSR</text>
<text x="103.4" y="92.5" transform="rotate(-90 103.4 92.5)">TXD</text>
<text x="106.9" y="92.8" transform="rotate(-90 106.9 92.8)">RXD</text>
<text x="110.4" y="92.3" transform="rotate(-90 110.4 92.3)">RTS</text>
<text x="113.9" y="92.3" transform="rotate(-90 113.9 92.3)">CTS</text>
<text x="117.5" y="90.6" transform="rotate(-90 117.5 90.6)">NC</text>
<text x="412.1" y="90.2">6</text>
<text x="412.1" y="93.7">7</text>
<text x="416.6" y="91.6">VDD</text>
<text x="416.6" y="95.1">REGIN</text>
<text x="460" y="95.1">NC</text>
<text x="460" y="91.6">NC</text>
<text x="467.1" y="93.7">15</text>
<text x="467.1" y="90.2">16</text>
<text x="77.4" y="99">1</text>
<text x="81.8" y="100.4">DCD</text>
<text x="125.2" y="100.4">NC</text>
<text x="132.3" y="99">21</text>
<text x="77.4" y="102.6">2</text>
<text x="77.4" y="106.1">3</text>
<text x="81.8" y="104">RI</text>
<text x="81.8" y="107.5">GND</text>
<text x="125.2" y="107.5">NC</text>
<text x="125.2" y="104">NC</text>
<text x="132.3" y="106.1">19</text>
<text x="132.3" y="102.6">20</text>
<text x="207.8" y="104.5">PB9</text>
<text x="233.1" y="105">2</text>
<text x="236.6" y="106.8">B1</text>
<text x="254.5" y="106.8">A1</text>
<text x="260.2" y="105">7</text>
<text x="431.1" y="107.5" transform="rotate(-90 431.1 107.5)">VBUS</text>
<text x="434.6" y="107.5" transform="rotate(-90 434.6 107.5)">RST#</text>
<text x="438.1" y="107.5" transform="rotate(-90 438.1 107.5)">NC</text>
<text x="441.7" y="107.5" transform="rotate(-90 441.7 107.5)">SUSPEND#</text>
<text x="445.2" y="107.5" transform="rotate(-90 445.2 107.5)">SUSPEND</text>
<text x="448.7" y="107.5" transform="rotate(-90 448.7 107.5)">NC</text>
<text x="452.3" y="107.5" transform="rotate(-90 452.3 107.5)">NC</text>
<text x="77.4" y="109.6">4</text>
<text x="77.4" y="113.1">5</text>
<text x="81.8" y="111">D+</text>
<text x="125.2" y="111">NC</text>
<text x="132.3" y="113.1">17</text>
<text x="132.3" y="109.6">18</text>
<text x="207.4" y="108">PB8</text>
<text x="233.1" y="108.5">3</text>
<text x="233.1" y="112.1">4</text>
<text x="236.6" y="110.3">B2</text>
<text x="236.6" y="113.8">OE</text>
<text x="254.5" y="110.3">A2</text>
<text x="260.2" y="108.5">6</text>
<text x="429.7" y="112" transform="rotate(-90 429.7 112)">8</text>
<text x="433.2" y="112" transform="rotate(-90 433.2 112)">9</text>
<text x="436.7" y="114" transform="rotate(-90 436.7 114)">10</text>
<text x="440.3" y="114" transform="rotate(-90 440.3 114)">11</text>
<text x="443.8" y="114" transform="rotate(-90 443.8 114)">12</text>
<text x="447.3" y="114" transform="rotate(-90 447.3 114)">13</text>
<text x="450.8" y="114" transform="rotate(-90 450.8 114)">14</text>
<text x="77.4" y="116.7">6</text>
<text x="81.8" y="114.5">D-</text>
<text x="81.8" y="118.1">VDD</text>
<text x="125.2" y="118.1">NC</text>
<text x="125.2" y="114.5">NC</text>
<text x="132.3" y="116.7">16</text>
<text x="77.4" y="120.2">7</text>
<text x="81.8" y="121.6">REGIN</text>
<text x="125.2" y="121.6">NC</text>
<text x="132.3" y="120.2">15</text>
<text x="96.3" y="133.9" transform="rotate(-90 96.3 133.9)">VBUS</text>
<text x="99.8" y="133.9" transform="rotate(-90 99.8 133.9)">RST#</text>
<text x="103.4" y="133.9" transform="rotate(-90 103.4 133.9)">NC</text>
<text x="106.9" y="133.9" transform="rotate(-90 106.9 133.9)">SUSPEND#</text>
<text x="110.4" y="133.9" transform="rotate(-90 110.4 133.9)">SUSPEND</text>
<text x="113.9" y="133.9" transform="rotate(-90 113.9 133.9)">NC</text>
<text x="117.5" y="133.9" transform="rotate(-90 117.5 133.9)">NC</text>
<text x="94.9" y="138.4" transform="rotate(-90 94.9 138.4)">8</text>
<text x="98.4" y="138.4" transform="rotate(-90 98.4 138.4)">9</text>
<text x="102" y="140.5" transform="rotate(-90 102 140.5)">10</text>
<text x="105.5" y="140.5" transform="rotate(-90 105.5 140.5)">11</text>
<text x="109" y="140.5" transform="rotate(-90 109 140.5)">12</text>
<text x="112.5" y="140.5" transform="rotate(-90 112.5 140.5)">13</text>
<text x="116.1" y="140.5" transform="rotate(-90 116.1 140.5)">14</text>
<text x="41.9" y="196">1</text>
<text x="45.4" y="197.8">D</text>
<text x="59.6" y="197.8">RS</text>
<text x="65.4" y="196">8</text>
<text x="143.6" y="195.5">5V</text>
<text x="442.3" y="197.8">2</text>
<text x="65.4" y="203.1">6</text>
<text x="65.4" y="199.6">7</text>
<text x="156.3" y="201">+</text>
<text x="442.3" y="201.3">3</text>
<text x="445.8" y="199.6">VOUT</text>
<text x="445.8" y="203.1">VIN</text>
<text x="41.9" y="206.6">4</text>
<text x="45.4" y="208.4">R</text>
<text x="55.4" y="204.9">CANL</text>
<text x="55.8" y="208.4">VREF</text>
<text x="65.4" y="206.6">5</text>
<text x="221.5" y="208">3</text>
<text x="210.4" y="211.6">2</text>
<text x="221.5" y="215.1">1</text>
</g>
<g font-size="3.2" fill="#f00">
<text x="233.1" y="101.5">1</text>
<text x="260.2" y="101.5">8</text>
<text x="236.6" y="103.3">VCCB</text>
<text x="249.9" y="103.3">VCCA</text>
<text x="41.9" y="203.1">3</text>
<text x="45.4" y="204.9">VCC</text>
</g>
<g font-size="3.2">
<text x="251.4" y="113.8">GND</text>
<text x="260.2" y="112.1">5</text>
<text x="341.7" y="190">1</text>
<text x="380.5" y="190">1</text>
<text x="341.7" y="194.3">2</text>
<text x="341.7" y="197.8">3</text>
<text x="380.5" y="194.3">2</text>
<text x="380.5" y="197.8">3</text>
<text x="442.3" y="194.3">1</text>
<text x="445.8" y="196">GND</text>
<text x="41.9" y="199.6">2</text>
<text x="45.4" y="201.3">GND CANH</text>
<text x="122.8" y="199.9" transform="rotate(-90 122.8 199.9)">1</text>
<text x="126.3" y="199.9" transform="rotate(-90 126.3 199.9)">2</text>
<text x="341.7" y="201.3">4</text>
<text x="380.5" y="201.3">4</text>
<text x="306.9" y="204.5">1</text>
<text x="306.9" y="208">2</text>
<text x="306.9" y="211.6">3</text>
<text x="341.7" y="220">1</text>
<text x="371.7" y="220">1</text>
<text x="341.7" y="224.3">2</text>
<text x="341.7" y="227.8">3</text>
<text x="371.7" y="224.3">2</text>
<text x="371.7" y="227.8">3</text>
<text x="46.7" y="233.3">1</text>
<text x="46.7" y="229.7">2</text>
<text x="341.7" y="231.3">4</text>
<text x="371.7" y="231.3">4</text>
</g>
</svg>
